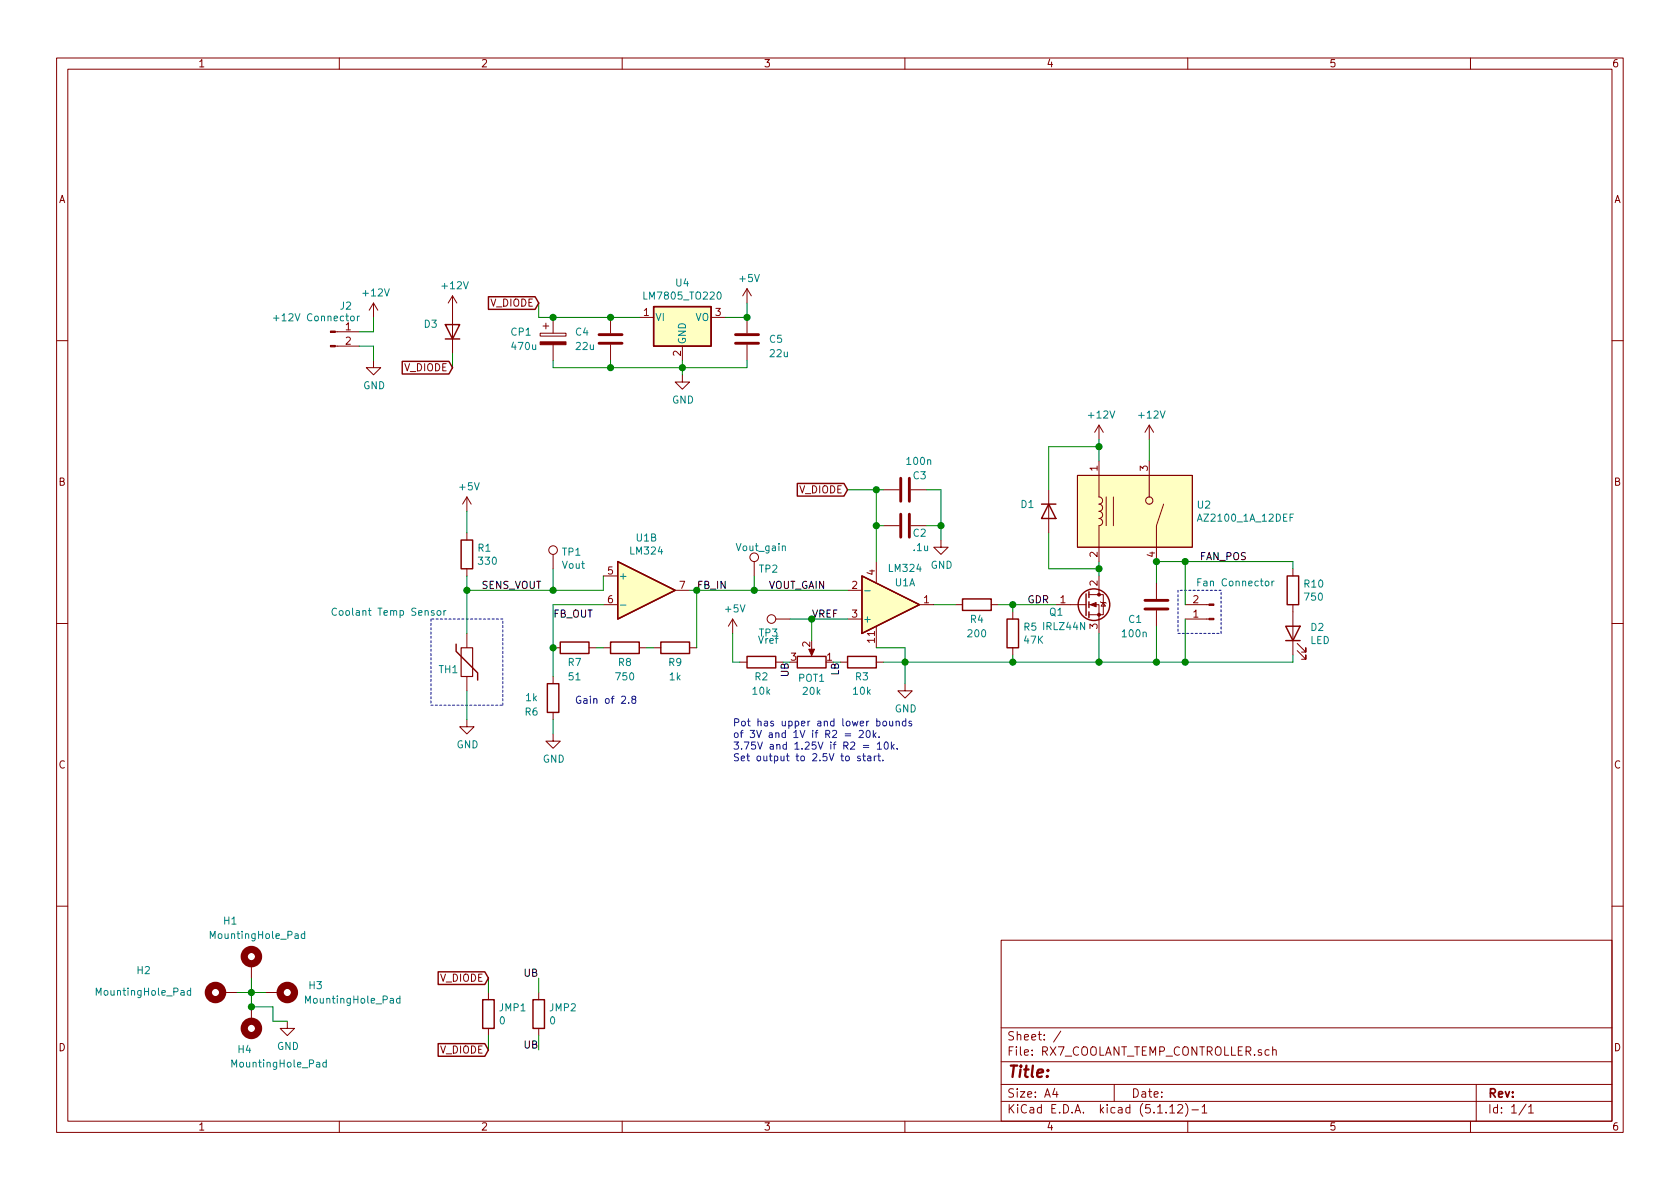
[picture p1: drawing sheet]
<svg xmlns="http://www.w3.org/2000/svg" width="297mm" height="210mm" viewBox="0 0 297 210" stroke-linecap="round" stroke-linejoin="round" font-family="sans-serif">
<g fill="none" stroke="#840000" stroke-width=".18">
<path d="M10 10.3h277v189.9h-277zM12 12.2h273v186.1h-273zM60 10.3v1.9M110 10.3v1.9M160 10.3v1.9M210 10.3v1.9M260 10.3v1.9M59.3 58.7h4.2M66 53.6l-.7 1.3M66 53.6v2.5M66 53.6l.8 1.3M80 52.3l-.8 1.3"/>
<path d="M80 52.3v10.2M80 52.3l.8 1.3M95.5 58.9h4.6v.5h-4.6zM96 57.7h1M96.5 57.1v1.1M97.8 56.1v2.8M107.9 56.1v2.8M113 56.1h2.6M125.7 56.1h2.6M132.1 51l-.8 1.3M132.1 51v2.6M132.1 56.1v2.8"/>
<path d="M132.1 51l.7 1.3M10 60.2h2M59.3 61.2h4.2M66 63.7v1.3h1.3l-1.3 1.3-1.2-1.3h1.2M97.8 61v2.7M107.9 61v2.7M120.6 66.3v1.3h1.3l-1.3 1.2-1.2-1.2h1.2M120.6 61.2v2.5M132.1 61v2.7M194.3 75.2l-.8 1.2M194.3 75.2v2.5M194.3 75.2l.8 1.2"/>
<path d="M203.2 75.2l-.8 1.2M203.2 75.2v2.5M203.2 75.2l.8 1.2M285 60.2h2M82.5 87.9l-.7 1.2M82.5 87.9v2.5M82.5 94.2v1.3M82.5 87.9l.8 1.2M97.8 98v2.6M133.3 99.3v2.5M154.9 99.3v3.8M156.2 93h2.8"/>
<path d="M156.2 86.6h2.8M161 93h2.8M161 86.6h2.8M166.4 95.5v1.3h1.2l-1.2 1.2-1.3-1.2h1.3M185.4 86.6v7.6M190.5 84.1h20.3v12.7h-20.3zM194.3 81.5v6.4a.63 .63 0 0 1 .6 .6 .63 .63 0 0 1-.6 .6 .63 .63 0 0 1 .6 .7 .63 .63 0 0 1-.6 .6 .63 .63 0 0 1 .6 .7 .63 .63 0 0 1-.6 .6 .63 .63 0 0 1 .6 .6 .63 .63 0 0 1-.6 .7v6.3M195.6 87.9v5.1M196.8 87.9v5.1M203.2 81.5v6.4M205.7 89.1l-1.2 3.9v6.3M10 110.3h2"/>
<path d="M82.5 100.6v1.2M82.5 112v2.5M82.5 119.6v2.6M97.8 119.6v1.3M97.8 114.5h1.3M104.1 114.5h1.3M106.7 114.5h1.2M106.7 101.8h2.5M106.7 106.9h2.5M113 114.5h1.3M115.6 114.5h1.2M119.4 104.4h2.5"/>
<path d="M121.9 114.5h1.3M129.5 109.5l-.7 1.2M129.5 109.5v2.5M129.5 109.5l.8 1.2M130.8 117.1h1.3M137.2 109.5h2.5M137.2 117.1h1.2M143.5 114.5v1.1M148.6 117.1h1.3M149.9 104.4h2.5M149.9 109.5h2.5M154.9 117.1h1.3"/>
<path d="M154.9 110.7v3.8M162.6 106.9h2.5M168.9 106.9h1.3M175.3 106.9h1.2M179.1 108.2v1.3M179.1 114.5v1.3M186.7 106.9h5.3M192.5 106.9h1.8v5.1M192.5 105.2h2.6v3.5h-2.6M194.3 101.8v3.4M194.6 106.4l.1 .1h.8l.1 .2M195.1 106.5l.4 .7h-.8z"/>
<path d="M204.5 103.1v2.8M204.5 107.9v2.8M209.5 106.9h4.3M209.5 109.5h4.3M228.6 100.6v1.2M228.6 106.9v8.9M229.4 115.1l1.5 1.5v-.8v.8h-.8M229.4 113.8l1.5 1.5v-.8v.8h-.8M285 110.3h2M82.5 127.2v1.3h1.3l-1.3 1.3-1.2-1.3h1.2M97.8 129.8v1.3h1.3l-1.3 1.2-1.3-1.2h1.3M97.8 126v1.2"/>
<path d="M160 120.9v1.3h1.3l-1.3 1.2-1.3-1.2h1.3M10 160.2h2M39.4 175.5h2.5M44.4 170.4v2.6M44.4 178v2.6M47 175.5h2.5M86.4 175.5v1.3M95.2 175.5v1.3M177 166.3h108v32h-108zM285 160.2h2M50.8 180.6v1.3h1.3l-1.3 1.2-1.3-1.2h1.3M60 198.3v1.9"/>
<path d="M86.4 181.9v1.2M95.2 181.9v1.2M110 198.3v1.9M160 198.3v1.9M177 194.8h108M177 191.8h108M177 187.8h108M177 181.8h108M186.5 192.5l-.4 1h1M186.8 193v1M187.6 182.3l-1.3 2M197 191.8v3"/>
<path d="M206.8 195.8l.5-.5v1.5M206.8 196.8h.9M208.3 195.5l.2-.2h.3l.2 .2 .1 .3-.9 1h.9M209.6 195.1a1.71 1.71 0 0 1 0 2.3M210 198.3v1.9M210.7 196.3h1.2M212.5 195.8l.5-.5v1.5M212.5 196.8h.9M225 185.7l.2-.1 .4 .1 .1 .9M225 185.1v1.5M260 198.3v1.9M261 191.8v6.5"/>
<path d="M269.8 195.2l-1.2 2M270.3 195.8l.4-.5v1.5M270.3 196.8h.8"/>
<circle cx="97.8" cy="97.3" r=".76"/>
<circle cx="133.3" cy="98.5" r=".76"/>
<circle cx="203.2" cy="88.5" r=".64"/>
<circle cx="136.4" cy="109.5" r=".76"/>
</g>
<g fill="none" stroke="#840000" stroke-width="1.3">
<circle cx="38.1" cy="175.5" r="1.27"/>
<circle cx="44.4" cy="169.2" r="1.27"/>
<circle cx="50.8" cy="175.5" r="1.27"/>
<circle cx="44.4" cy="181.9" r="1.27"/>
</g>
<g fill="none" stroke="#008484" stroke-width=".18">
<path d="M48.4 56.3h.9M62 56l.2-.1 .4 .1v.5l-.1 .2h-.3l-.2-.1zM63.2 55.9v.8M63.6 55.9l-.3 .1-.1 .1M138.3 96.7l.2-.2 .3 .1 .1 .8M228.7 90.9h-.6v1.3M59.5 107.7a.6 .6 0 0 0-.8 .4 .6 .6 0 0 0 .6 .7l.2-.1M77.4 108h.3l.3 .2-.2 .6h-.3l-.2-.2zM78.5 108v.8M78.8 108l-.3 .2M109.7 107h1M152.9 104.5h1"/>
<path d="M154.2 109.5l1.3 .5-1.3 .4M155 108.2v.9M224.9 102.8v.8M225.3 102.8l-.4 .2M33.7 175.2h-.3l-.3 .2 .1 .5h.5M33.7 174.7v1.3M53.9 165.2l-.4-.1-.2 .2 .1 .6h.5M53.9 164.7v1.3M70.7 176.6l-.3-.1-.3 .3 .1 .5h.5M70.7 176.1v1.3M57.7 187.9h-.4l-.2 .2 .1 .5h.5M57.7 187.4v1.3"/>
</g>
<g fill="none" stroke="#840000" stroke-width=".25">
<path d="M78.7 57.4h2.6l-1.3 2.5zM78.7 59.9h2.6M86.4 52.5h8.2l.6 1.1-.6 1.1h-8.2zM115.6 54.2h10.1v7h-10.1zM71.1 63.9h8.3l.6 1.1-.6 1.1h-8.3zM81.5 95.5h2.1v5.1h-2.1zM109.2 99.3l10.2 5.1-10.2 5.1zM141 85.5h8.2l.7 1.1-.7 1.1h-8.2zM184.1 89.1h2.6M185.4 89.1l1.3 2.6h-2.6zM80.6 113.9v1.3l3.9 3.8v1.3M99.1 113.5h5v2.1h-5z"/>
<path d="M107.9 113.5h5.1v2.1h-5.1zM116.8 113.5h5.1v2.1h-5.1zM132.1 116.1h5.1v2h-5.1zM141 116.1h5v2h-5zM149.9 116.1h5v2h-5zM152.4 101.8l10.2 5.1-10.2 5.1zM170.2 105.9h5.1v2h-5.1zM178.1 109.5h2v5h-2zM192 105v3.8M192.5 104.6v1.1M192.5 106.4v1M192.5 108.2v1"/>
<path d="M227.3 110.7h2.6l-1.3 2.6zM227.3 113.3h2.6M227.6 101.8h2v5.1h-2zM96.8 120.9h2v5.1h-2zM77.5 171.9h8.2l.7 1.1-.7 1.1h-8.2zM85.3 176.8h2.1v5.1h-2.1zM94.2 176.8h2.1v5.1h-2.1zM77.5 184.6h8.2l.7 1.1-.7 1.1h-8.2z"/>
<circle cx="193.4" cy="106.9" r="2.79"/>
</g>
<g fill="#ffffc2" stroke="#ffffc2" stroke-width=".18">
<path d="M109.2 99.3l10.2 5.1-10.2 5.1z"/>
<path d="M115.6 54.2h10.1v7h-10.1z"/>
<path d="M190.5 84.1h20.3v12.7h-20.3z"/>
<path d="M152.4 101.8l10.2 5.1-10.2 5.1z"/>
</g>
<g fill="#840000" stroke="#840000" stroke-width=".18">
<path d="M213.8 106.8h.8v.3h-.8z"/>
<path d="M213.8 109.3h.8v.3h-.8z"/>
<path d="M58.4 61.1h.9v.2h-.9z"/>
<path d="M58.4 58.5h.9v.3h-.9z"/>
<path d="M95.5 60.4h4.6v.6h-4.6z"/>
<path d="M143 114.8h1l-.5 1.1z"/>
<path d="M192.8 106.9l1-.4v.8z"/>
<circle cx="194.3" cy="108.7" r=".25"/>
<circle cx="194.3" cy="105.2" r=".25"/>
</g>
<path d="M105.9 59.2h4.1M130 59.2h4.1M105.9 60.7h4.1M130 60.7h4.1M159.3 84.6v4M159.3 90.9v4.1M160.8 84.6v4M160.8 90.9v4.1M202.4 107.7h4.1M202.4 106.2h4.1" fill="none" stroke="#840000" stroke-width=".51"/>
<path d="M81.5 114.5h2.1v5.1h-2.1z" fill="none" stroke="#840000" stroke-width=".2"/>
<path d="M76.2 109.5v15.2M88.9 109.5h-12.7M208.3 112h7.6M208.3 104.4v7.6M215.9 112v-7.6M215.9 104.4h-7.6M76.2 124.7h12.7M88.9 124.7v-15.2" fill="none" stroke="#0000c2" stroke-width=".18" stroke-dasharray=".4 .4"/>
<g fill="none" stroke="#008400" stroke-width=".18">
<path d="M66 56.1v2.6h-2.5M95.2 53.6v2.5h17.8M132.1 53.6v2.5h-3.8M63.5 61.2h2.5v2.5M80 62.5v2.5M97.8 63.7v1.3h34.3v-1.3M107.9 63.7v1.3M120.6 63.7v2.6M194.3 77.7v3.8M194.3 79h-8.9v7.6M203.2 77.7v3.8M82.5 90.4v3.8"/>
<path d="M149.9 86.6h6.3M154.9 86.6v12.7M154.9 93h1.3M163.8 93h2.6M163.8 86.6h2.6v8.9M185.4 94.2v6.4h8.9M194.3 99.3v2.5M209.5 99.3v7.6M82.5 101.8v10.2M97.8 100.6v3.8M105.4 114.5h1.3M106.7 101.8v2.6h-24.2"/>
<path d="M106.7 106.9h-8.9v12.7M114.3 114.5h1.3M121.9 104.4h28M123.2 104.4v10.1M129.5 112v5.1h1.3M133.3 101.8v2.6M139.7 109.5h10.2M143.5 109.5v3.8M154.9 114.5h5.1v6.4M165.1 106.9h3.8M176.5 106.9h10.2M179.1 106.9v1.3"/>
<path d="M179.1 115.8v1.3M194.3 112v5.1M204.5 110.7v6.4M209.5 109.5v7.6M228.6 100.6v-1.3h-24.1v3.8M228.6 115.8v1.3h-72.4M82.5 122.2v5M97.8 127.2v2.6M41.9 175.5h5.1M44.4 173v5h3.9v2.6h2.5M86.4 173v2.5M95.2 173v2.5"/>
<path d="M86.4 183.1v2.6M95.2 183.1v2.6"/>
</g>
<g fill="none" stroke="#0000c2" stroke-width=".18">
<path d="M111.2 124.3v.1M111.9 123.7l-.1-.2v-.3l.1-.1 .4 .1 .1 .3-.6 .2-.1 .2v.2l.2 .3 .4-.1 .1-.2v-.3l-.2-.1M149.4 129.8h1M149.4 130.1h1M151.9 129.3l.5-.1 .3 .3-.8 .9h.8M152.1 133.8l-.3-.1-.2 .2 .1 .2 .4 .1v.3h-.5M152.5 133.7h.5M152.7 131.8h.9M152.7 132.2h.9M152.7 133.3v1.1l.3 .1M153.2 129.3l.2-.1a.69 .69 0 0 1 .5 .6 .69 .69 0 0 1-.5 .6l-.2-.1-.1-.4zM153.4 133.8h.5l.1 .7"/>
<path d="M154 134l-.5 .1-.1 .1 .1 .3h.5M154.4 129.2v1.2M154.5 129.9l.4 .5M154.6 133.7v.8M154.9 129.6l-.5 .5M154.9 133.7l-.3 .2M155 127.6l.4-.1 .2 .3-.1 .5h-.5M155.1 131.6l.4-.4v1.3M155.1 132.5h.8M155.2 133.7h.5M155.4 133.3v1.1l.3 .1M155.4 130.3v.1"/>
<path d="M156.1 134.4v.1M156.2 127.6l.3-.1 .3 .3-.2 .5-.3 .1-.2-.3zM156.5 131.3l.1-.1a.69 .69 0 0 1 .5 .6 .69 .69 0 0 1-.5 .7l-.2-.2-.1-.3zM157.3 127.5l.1 .8 .3 .1 .1-.2M157.6 131.2v1.3M157.7 132l.4 .5M157.8 127.5v.9M158.1 131.6l-.5 .5M158.4 127.7l.2-.2 .3 .1 .1 .8M158.4 127.5v.9M158.6 132.4v.1M160.1 127.6l-.3-.1-.3 .3 .2 .5h.4"/>
<path d="M160.1 127.1v1.3M161.2 127.6l-.3-.1-.2 .2 .1 .2 .4 .1v.3h-.5"/>
</g>
<g fill="#008400" stroke="#008400" stroke-width=".25">
<circle cx="166.4" cy="93" r=".51"/>
<circle cx="154.9" cy="93" r=".51"/>
<circle cx="82.6" cy="104.4" r=".51"/>
<circle cx="154.9" cy="86.6" r=".51"/>
<circle cx="209.6" cy="117.1" r=".51"/>
<circle cx="194.3" cy="79" r=".51"/>
<circle cx="132.1" cy="56.1" r=".51"/>
<circle cx="120.7" cy="65" r=".51"/>
<circle cx="133.4" cy="104.4" r=".51"/>
<circle cx="123.2" cy="104.4" r=".51"/>
<circle cx="97.8" cy="114.5" r=".51"/>
<circle cx="97.8" cy="104.4" r=".51"/>
<circle cx="204.5" cy="99.3" r=".51"/>
<circle cx="209.6" cy="99.3" r=".51"/>
<circle cx="194.3" cy="100.6" r=".51"/>
<circle cx="204.5" cy="117.1" r=".51"/>
<circle cx="160" cy="117.1" r=".51"/>
<circle cx="97.8" cy="56.1" r=".51"/>
<circle cx="108" cy="56.1" r=".51"/>
<circle cx="108" cy="65" r=".51"/>
<circle cx="179.1" cy="117.1" r=".51"/>
<circle cx="179.1" cy="106.9" r=".51"/>
<circle cx="44.5" cy="175.5" r=".51"/>
<circle cx="143.5" cy="109.5" r=".51"/>
<circle cx="194.3" cy="117.1" r=".51"/>
<circle cx="44.5" cy="178" r=".51"/>
</g>
<text font-size="2.8" fill="#840000" x="178" y="190.5">Title:</text>
<g font-size="2.1" fill="#840000">
<text x="178" y="184">Sheet: /</text>
<text x="178" y="186.7">File: RX7_COOLANT_TEMP_CONTROLLER.sch</text>
<text x="178" y="196.9">KiCad E.D.A. kicad (5.1.12)-1</text>
<text x="178" y="194.1">Size: A4</text>
<text x="200" y="194.1">Date:</text>
<text x="263" y="194.1">Rev:</text>
<text x="263" y="196.9">Id: 1/1</text>
</g>
<g font-size="1.8" fill="#840000">
<text x="35" y="11.9">1</text>
<text x="85" y="11.9">2</text>
<text x="135" y="11.9">3</text>
<text x="185" y="11.9">4</text>
<text x="235" y="11.9">5</text>
<text x="285" y="11.9">6</text>
<text x="10.4" y="35.9">A</text>
<text x="285.4" y="35.9">A</text>
<text x="61.1" y="58.4">1</text>
<text x="86.7" y="54.2">V_DIODE</text>
<text x="113.8" y="55.9">1</text>
<text x="126.5" y="55.9">3</text>
<text x="61.1" y="61">2</text>
<text x="71.5" y="65.7">V_DIODE</text>
<text x="120.4" y="63" transform="rotate(-90 120.4 63)">2</text>
<text x="194.1" y="83.3" transform="rotate(-90 194.1 83.3)">1</text>
<text x="202.9" y="83.3" transform="rotate(-90 202.9 83.3)">3</text>
<text x="10.4" y="85.9">B</text>
<text x="141.3" y="87.2">V_DIODE</text>
<text x="285.4" y="85.9">B</text>
<text x="107.5" y="101.6">5</text>
<text x="154.7" y="101.7" transform="rotate(-90 154.7 101.7)">4</text>
<text x="194.1" y="98.5" transform="rotate(-90 194.1 98.5)">2</text>
<text x="204.2" y="98.5" transform="rotate(-90 204.2 98.5)">4</text>
<text x="107.5" y="106.7">6</text>
<text x="120.2" y="104.1">7</text>
<text x="150.6" y="104.1">2</text>
<text x="163.3" y="106.7">1</text>
<text x="187.5" y="106.7">1</text>
<text x="194.1" y="103.6" transform="rotate(-90 194.1 103.6)">2</text>
<text x="211" y="106.7">2</text>
<text x="150.6" y="109.2">3</text>
<text x="154.7" y="113.6" transform="rotate(-90 154.7 113.6)">11</text>
<text x="194.1" y="111.2" transform="rotate(-90 194.1 111.2)">3</text>
<text x="211" y="109.2">1</text>
<text x="139.9" y="116.8">3</text>
<text x="143.3" y="114.4" transform="rotate(-90 143.3 114.4)">2</text>
<text x="146.2" y="116.8">1</text>
<text x="10.4" y="135.9">C</text>
<text x="285.4" y="135.9">C</text>
<text x="77.8" y="173.6">V_DIODE</text>
<text x="10.4" y="185.9">D</text>
<text x="285.4" y="185.9">D</text>
<text x="77.8" y="186.3">V_DIODE</text>
<text x="35" y="199.9">1</text>
<text x="85" y="199.9">2</text>
<text x="135" y="199.9">3</text>
<text x="185" y="199.9">4</text>
<text x="235" y="199.9">5</text>
<text x="285" y="199.9">6</text>
</g>
<g font-size="1.8" fill="#008484">
<text x="64.3" y="52.4">+12V</text>
<text x="78.3" y="51.1">+12V</text>
<text x="114.2" y="53">LM7805_TO220</text>
<text x="119.5" y="50.7">U4</text>
<text x="130.9" y="49.9">+5V</text>
<text x="49.1" y="56.8">+12V Connector</text>
<text x="60.2" y="54.8">J2</text>
<text x="75" y="58">D3</text>
<text x="90.4" y="59.4">CP1</text>
<text x="101.8" y="59.4">C4</text>
<text x="115.8" y="56.8">VI</text>
<text x="122.9" y="56.8">VO</text>
<text x="90.6" y="61.9">470u</text>
<text x="101.9" y="61.9">22u</text>
<text x="121.3" y="61" transform="rotate(-90 121.3 61)">GND</text>
<text x="136.1" y="60.6">C5</text>
<text x="136.2" y="63.2">22u</text>
<text x="64.2" y="68.8">GND</text>
<text x="118.8" y="71.4">GND</text>
<text x="192.6" y="74">+12V</text>
<text x="201.5" y="74">+12V</text>
<text x="160.5" y="82.2">100n</text>
<text x="81.3" y="86.7">+5V</text>
<text x="161.5" y="84.8">C3</text>
<text x="180.5" y="89.8">D1</text>
<text x="211.8" y="89.9">U2</text>
<text x="112.5" y="95.8">U1B</text>
<text x="161.5" y="94.9">C2</text>
<text x="212.2" y="92.2">AZ2100_1A_12DEF</text>
<text x="84.5" y="97.6">R1</text>
<text x="84.7" y="99.9">330</text>
<text x="99.4" y="98.3">TP1</text>
<text x="99.4" y="100.6">Vout</text>
<text x="111.6" y="98.1">LM324</text>
<text x="130.4" y="97.5">Vout_gain</text>
<text x="134.3" y="101.3">TP2</text>
<text x="157.3" y="101.1">LM324</text>
<text x="161.6" y="97.5">.1u</text>
<text x="164.5" y="100.6">GND</text>
<text x="109.3" y="102.5">+</text>
<text x="155.6" y="105.5" transform="rotate(-90 155.6 105.5)">V+</text>
<text x="158.3" y="103.7">U1A</text>
<text x="212.2" y="103.7">Fan Connector</text>
<text x="230.7" y="103.9">R10</text>
<text x="230.8" y="106.2">750</text>
<text x="59.6" y="108.9">Coolant Temp Sensor</text>
<text x="128.3" y="108.3">+5V</text>
<text x="134.2" y="113.8">Vref</text>
<text x="134.3" y="112.6">TP3</text>
<text x="152.5" y="110.1">+</text>
<text x="171.2" y="112.7">200</text>
<text x="171.6" y="110.2">R4</text>
<text x="181.1" y="111.5">R5</text>
<text x="181.1" y="113.8">47K</text>
<text x="184.6" y="111.4">IRLZ44N</text>
<text x="185.6" y="108.9">Q1</text>
<text x="198.6" y="112.7">100n</text>
<text x="199.6" y="110.2">C1</text>
<text x="231.6" y="113.9">LED</text>
<text x="231.8" y="111.6">D2</text>
<text x="77.6" y="119">TH1</text>
<text x="100.5" y="117.8">R7</text>
<text x="109.4" y="117.8">R8</text>
<text x="118.3" y="117.8">R9</text>
<text x="93" y="124">1k</text>
<text x="100.6" y="120.3">51</text>
<text x="109" y="120.3">750</text>
<text x="118.4" y="120.3">1k</text>
<text x="133.1" y="122.9">10k</text>
<text x="133.5" y="120.3">R2</text>
<text x="141.2" y="120.6">POT1</text>
<text x="142" y="122.9">20k</text>
<text x="150.9" y="122.9">10k</text>
<text x="151.3" y="120.3">R3</text>
<text x="158.2" y="126">GND</text>
<text x="92.9" y="126.5">R6</text>
<text x="80.7" y="132.3">GND</text>
<text x="96" y="134.9">GND</text>
<text x="37.5" y="166">MountingHole_Pad</text>
<text x="39.6" y="163.5">H1</text>
<text x="24.3" y="172.3">H2</text>
<text x="17.4" y="176.1">MountingHole_Pad</text>
<text x="54.4" y="177.5">MountingHole_Pad</text>
<text x="54.7" y="174.9">H3</text>
<text x="88.3" y="178.8">JMP1</text>
<text x="97.2" y="178.8">JMP2</text>
<text x="49" y="185.7">GND</text>
<text x="88.3" y="181.1">0</text>
<text x="97.2" y="181.1">0</text>
<text x="41.4" y="188.8">MountingHole_Pad</text>
<text x="42.1" y="186.2">H4</text>
</g>
<g font-size="1.8">
<text x="212.1" y="99.1">FAN_POS</text>
<text x="85.1" y="104.1">SENS_VOUT</text>
<text x="123.2" y="104.1">FB_IN</text>
<text x="135.9" y="104.1">VOUT_GAIN</text>
<text x="181.6" y="106.7">GDR</text>
<text x="97.8" y="109.2">FB_OUT</text>
<text x="143.5" y="109.2">VREF</text>
<text x="139.4" y="119.7" transform="rotate(-90 139.4 119.7)">UB</text>
<text x="148.3" y="119.5" transform="rotate(-90 148.3 119.5)">LB</text>
<text x="92.7" y="172.7">UB</text>
<text x="92.7" y="185.4">UB</text>
</g>
<g font-size="1.8" fill="#0000c2">
<text x="101.6" y="124.5">Gain of 2.8</text>
<text x="129.5" y="128.4">Pot has upper and lower bounds</text>
<text x="129.5" y="130.5">of 3V and 1V if R2 = 20k.</text>
<text x="129.5" y="132.6">3.75V and 1.25V if R2 = 10k.</text>
<text x="129.5" y="134.6">Set output to 2.5V to start.</text>
</g>
</svg>
